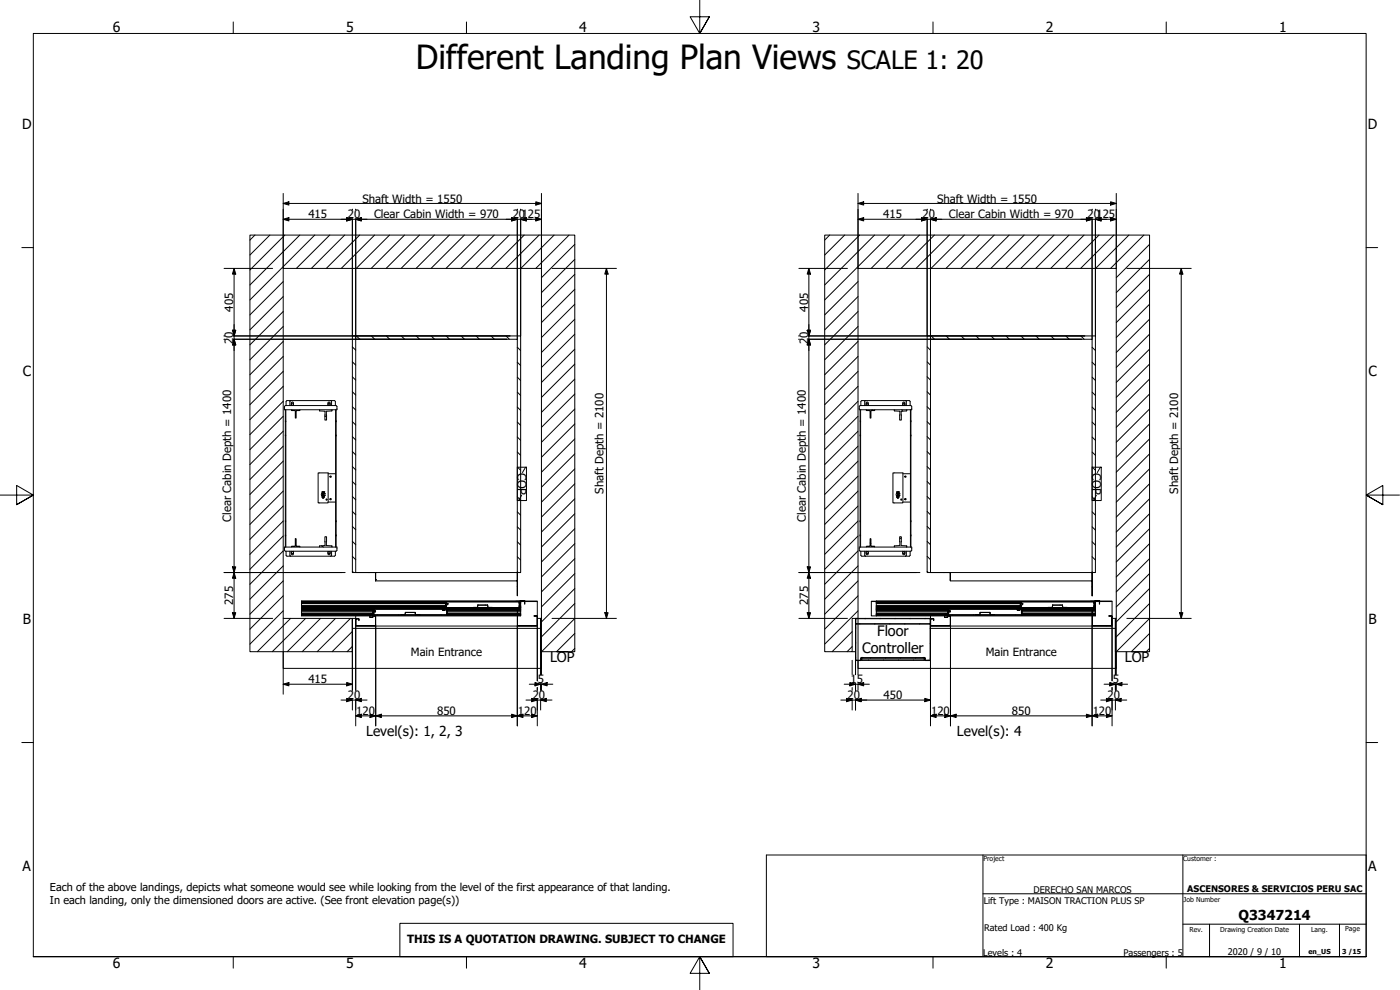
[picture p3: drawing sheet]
<svg xmlns="http://www.w3.org/2000/svg" width="420mm" height="297mm" viewBox="0 0 420 297" stroke-linecap="round" stroke-linejoin="round" font-family="sans-serif">
<!-- layer: Hatch (ANSI) -->
<g fill="none" stroke="#000" stroke-width=".3">
<path d="M76.5 70.5l-1.5 1.5M81 70.5l-6 6M85.5 70.5l-10.5 10.5M90 70.5l-15 15M94.5 70.5l-19.5 19.5M98.9 70.5l-10 10M103.4 70.5l-10 10M107.9 70.5l-10 10M112.4 70.5l-10 10M116.9 70.5l-10 10M121.4 70.5l-10 10M125.9 70.5l-10 10"/>
<path d="M130.4 70.5l-10 10M134.9 70.5l-10 10M139.4 70.5l-10 10M143.8 70.5l-10 10M148.3 70.5l-10 10M152.8 70.5l-10 10M157.3 70.5l-10 10M161.8 70.5l-10 10M166.3 70.5l-10 10M170.8 70.5l-10 10M172.5 77.8l-10 10M172.5 73.3l-10 10"/>
<path d="M249 70.5l-1.5 1.5M253.5 70.5l-6 6M258 70.5l-10.5 10.5M262.5 70.5l-15 15M267 70.5l-19.5 19.5M271.5 70.5l-10 10M275.9 70.5l-10 10M280.4 70.5l-10 10M284.9 70.5l-10 10M289.4 70.5l-10 10M293.9 70.5l-10 10M298.4 70.5l-10 10"/>
<path d="M302.9 70.5l-10 10M307.4 70.5l-10 10M311.9 70.5l-10 10M316.3 70.5l-10 10M320.8 70.5l-10 10M325.3 70.5l-10 10M329.8 70.5l-10 10M334.3 70.5l-10 10M338.8 70.5l-10 10M343.3 70.5l-10 10M345 77.8l-10 10M345 73.3l-10 10"/>
<path d="M85 98l-10 10M85 93.5l-10 10M85 89l-10 10M85 84.5l-10 10M172.5 95.8l-10 10M172.5 91.3l-10 10M172.5 86.8l-10 10M172.5 82.3l-10 10M257.5 98l-10 10M257.5 93.5l-10 10M257.5 89l-10 10M257.5 84.5l-10 10"/>
<path d="M345 95.8l-10 10M345 91.3l-10 10M345 86.8l-10 10M345 82.3l-10 10M85 115.9l-10 10M85 111.4l-10 10M85 106.9l-10 10M85 102.4l-10 10M105.7 117.5l1.1 1M105.7 113l1.1 1.1M105.7 108.6l1.1 1M105.7 104.1l1.1 1"/>
<path d="M107 100.8l1 1M111.5 100.8l.9 1M115.9 100.8l1 1M120.4 100.8l1 1M124.9 100.8l1 1M129.4 100.8l1 1M133.9 100.8l1 1M138.4 100.8l1 1M142.9 100.8l1 1M147.4 100.8l1 1M151.9 100.8l1 1M155.2 117.7l1.1 .9"/>
<path d="M155.2 113.2l1.1 1M155.2 108.7l1.1 1M155.2 104.2l1.1 1M172.5 118.2l-10 10M172.5 113.7l-10 10M172.5 109.2l-10 10M172.5 104.8l-10 10M172.5 100.3l-10 10M257.5 115.9l-10 10M257.5 111.4l-10 10M257.5 106.9l-10 10M257.5 102.4l-10 10"/>
<path d="M278.2 117.5l1.1 1M278.2 113l1.1 1.1M278.2 108.6l1.1 1M278.2 104.1l1.1 1M279.5 100.8l1 1M284 100.8l.9 1M288.4 100.8l1 1M292.9 100.8l1 1M297.4 100.8l1 1M301.9 100.8l1 1M306.4 100.8l1 1M310.9 100.8l1 1"/>
<path d="M315.4 100.8l1 1M319.9 100.8l1 1M324.4 100.8l1 1M327.8 117.7l1 .9M327.8 113.2l1 1M327.8 108.7l1 1M327.8 104.2l1 1M345 118.2l-10 10M345 113.7l-10 10M345 109.2l-10 10M345 104.8l-10 10M345 100.3l-10 10"/>
<path d="M85 138.4l-10 10M85 133.9l-10 10M85 129.4l-10 10M85 124.9l-10 10M85 120.4l-10 10M98 124.7l-.5 .3M105.7 140l1.1 1M105.7 135.5l1.1 1M105.7 131l1.1 1M105.7 126.5l1.1 1M105.7 122l1.1 1M155.2 135.6l1.1 1"/>
<path d="M155.2 131.1l1.1 1M155.2 126.6l1.1 1M155.2 122.1l1.1 1M172.5 136.2l-10 10M172.5 131.7l-10 10M172.5 127.2l-10 10M172.5 122.7l-10 10M257.5 138.4l-10 10M257.5 133.9l-10 10M257.5 129.4l-10 10M257.5 124.9l-10 10M257.5 120.4l-10 10"/>
<path d="M261.7 122.9l.5 .3M270.6 122.9l.3 .5M278.2 140l1.1 1M278.2 135.5l1.1 1M278.2 131l1.1 1M278.2 126.5l1.1 1M278.2 122l1.1 1M327.8 135.6l1 1M327.8 131.1l1 1M327.8 126.6l1 1M327.8 122.1l1 1M345 136.2l-10 10"/>
<path d="M345 131.7l-10 10M345 127.2l-10 10M345 122.7l-10 10M85 156.3l-10 10M85 151.8l-10 10M85 147.3l-10 10M85 142.9l-10 10M105.7 158l1.1 .9M105.7 153.5l1.1 1M105.7 149l1.1 1M105.7 144.5l1.1 1M155.2 158.1l1.1 1"/>
<path d="M155.2 153.6l1.1 1M155.2 149.1l1.1 1M155.2 140.1l1.1 1M156.5 148.6l-.9 1.6M157.7 140.2l-.9 1.6M172.5 158.6l-10 10M172.5 154.1l-10 10M172.5 149.7l-10 9.9M172.5 145.2l-10 10M172.5 140.7l-10 10M257.5 156.3l-10 10M257.5 151.8l-10 10"/>
<path d="M257.5 147.3l-10 10M257.5 142.9l-10 10M278.2 158l1.1 .9M278.2 153.5l1.1 1M278.2 149l1.1 1M278.2 144.5l1.1 1M327.8 158.1l1 1M327.8 153.6l1 1M327.8 149.1l1 1M327.8 140.1l1 1M329 148.6l-.9 1.6M330.2 140.2l-.9 1.6"/>
<path d="M345 158.6l-10 10M345 154.1l-10 10M345 149.7l-10 9.9M345 145.2l-10 10M345 140.7l-10 10M85 178.8l-10 10M85 174.3l-10 10M85 169.8l-10 10M85 165.3l-10 10M85 160.8l-10 10M88.7 161.6l-.1 .1M96.4 163.8l.7 .3"/>
<path d="M105.7 171.4l.4 .4M105.7 166.9l1.1 1M105.7 162.4l1.1 1M110.6 171.8h.1M112.7 173.9h.1M155.2 176h.1M155.2 171.5l.3 .3M155.2 167l1.1 1M155.2 162.5l1.1 1.1M172.5 176.6l-10.2 10.2M172.5 172.1l-10 10M172.5 167.6l-10 10"/>
<path d="M172.5 163.1l-10 10M257.5 178.8l-10 10M257.5 174.3l-10 10M257.5 169.8l-10 10M257.5 165.3l-10 10M257.5 160.8l-10 10M261.1 162.9l.3 .2M270.5 161.4l-.5 .3M272.1 164.1h.1M278.2 171.4l.4 .4M278.2 166.9l1.1 1M278.2 162.4l1.1 1"/>
<path d="M283.1 171.8h.1M285.2 173.9h.1M327.8 176h.1M327.8 171.5l.2 .3M327.8 167l1 1M327.8 162.5l1 1.1M345 176.6l-10.2 10.2M345 172.1l-10 10M345 167.6l-10 10M345 163.1l-10 10M85 183.3l-10 10M87.2 185.5l-10 10"/>
<path d="M91.7 185.5l-10 10M96.2 185.5l-10 10M100.7 185.5l-10 10M105.2 185.5l-10 10M105.7 193.9l-1.5 1.6M105.7 189.5l-6 6M106.8 185.9h.1M108.6 187.7v.1M111.4 184.2h.1M112 183.7l.1 .1M112.7 187.3l.1 .1M113.3 184.5h.1"/>
<path d="M119.6 184.5h.1M124.7 184l-.1 .1M126 184.5h.1M132.3 184.5h.1M133 183v.1M136.1 182.3h.1M139.7 182.3h.1M143.4 182.3h.1M145.7 181.5l-.1 .1M147.1 182.3h.1M150.7 182.3h.1M154.4 182.3h.1"/>
<path d="M155.9 187.7v.1M156.1 181.2l-.1 .1M156.6 180.3h-.1M159.6 187.7v.1M161.2 184.9v.1M172.5 185.6l-10 9.9M172.5 181.1l-10.2 10.2M172.5 194.5l-.9 1M172.5 190.1l-5.4 5.4M255.7 194l-1.5 1.5M255.7 189.5l-6 6M256.8 192.9v.1"/>
<path d="M256.8 188.4v.1M256.8 197.4v.1M257.5 183.3l-10 10M258.1 187.1l-.1 .1M259.7 185.5l-.1 .1M260.7 198l-.1 .1M261.4 197.4l-.1 .1M262.6 187.1l-.1 .1M264.2 185.5l-.1 .1M265.2 198l-.1 .1M265.9 197.4l-.1 .1M267.1 187.1l-.1 .1"/>
<path d="M268.7 185.5l-.1 .1M269.7 198l-.1 .1M270.3 197.4l-.1 .1M271.6 187.1l-.1 .1M273.2 185.5l-.1 .1M274.2 198l-.1 .1M274.8 197.4l-.1 .1M276.1 187.1l-.1 .1M277.7 185.5l-.1 .1M278.6 198.1l-.1 .1M279.3 197.4l-.2 .1M279.3 185.9h.1"/>
<path d="M279.3 193h-.2M279.3 188.5l-.2 .1M281.1 187.7v.1M283.9 184.2h.1M284.5 183.7l.1 .1M285.2 187.3l.1 .1M285.8 184.5h.1M292.1 184.5h.1M297.1 184v.1M298.5 184.5h.1M304.8 184.5h.1M305.5 183v.1"/>
<path d="M308.6 182.3h.1M312.2 182.3h.1M315.9 182.3h.1M318.2 181.5l-.1 .1M319.6 182.3h.1M323.2 182.3h.1M326.9 182.3h.1M328.4 187.7v.1M328.6 181.2l-.1 .1M329.1 180.3h-.1M332.1 187.7v.1M333.7 184.9v.1"/>
<path d="M345 185.6l-10 9.9M345 181.1l-10.2 10.2M345 194.5l-.9 1M345 190.1l-5.4 5.4"/>
</g>
<!-- layer: Visible (ANSI) -->
<g fill="none" stroke="#000" stroke-width=".3">
<path d="M75 70.5h97.5v125h-10.2v-10h.2v-105h-77.5v105h20.7v10h-30.7zM247.5 70.5h97.5v125h-10.2v-10h.2v-105h-77.5v105h-1.8v10h-8.2zM85.6 126.3l.2 .2zM85.6 130.5l.2 .3zM85.6 122.9v3.4M85.6 126.5v4M85.6 130.8v33.3M85.8 122.9v3.4M85.8 126.5v4M85.8 130.8v25.5M85.9 121.7v-1.3l.2-.2h14.3l.2 .2v1.3M87.2 120.2l-.2 .2v1.3"/>
<path d="M87.4 121.7l.1-.9 .3-.2 .2 .2 .1 .9M87.5 122.9h2.5v.3h-1.1v2.2h-.3v-2.2h-1.1zM87.5 122.9h-2.1v-1l.2-.2h15.3l.2 .2v1h-1.5M90 122.9h5.9M97.5 124.5v1.5h.5v-2.6l1.6-.1v-.4h-3.7v.4l1.6 .1v1.1M98.4 121.7l.1-.9 .2-.2 .3 .2 .1 .9M99.3 120.2l.2 .2v1.3M100.7 122.9v3.4M100.7 126.5v4M100.7 130.8v25.5M100.9 126.3v.2M100.9 130.5v.3"/>
<path d="M100.9 122.9v41.2M258.1 126.3l.2 .2zM258.1 130.5l.2 .3zM258.1 122.9v3.4M258.1 126.5v4M258.1 130.8v33.3M258.3 122.9v3.4M258.3 126.5v4M258.3 130.8v25.5M258.3 121.7v-1.3l.3-.2h14.3l.2 .2v1.3M259.7 120.2l-.2 .2v1.3M259.9 121.7l.1-.9 .2-.2 .3 .2 .1 .9"/>
<path d="M260 122.9h2.5v.3h-1.1v2.2h-.3v-2.2h-1.1zM260 122.9h-2.1v-1l.2-.2h15.3l.2 .2v1h-1.5M262.5 122.9h5.9M268.4 122.9h3.7v.3l-1.6 .2v2.6h-.5v-2.6l-1.5-.1zM270.9 121.7l.1-.9 .2-.2 .3 .2 .1 .9M271.7 120.2l.3 .2v1.3M273.2 122.9v3.4M273.2 126.5v4M273.2 130.8v25.5M273.4 126.3v.2M273.4 130.5v.3M273.4 122.9v41.2"/>
<path d="M85.6 156.3v.2M85.8 156.5v4M95.5 141.9h3v9h-3zM96.7 148.7h.1M96.7 148.1h.1M96.7 149.2h.1M96.7 148.1l.1 .2M96.7 147.6v.5M96.7 148.7v.5M96.7 147.9l-.3 .5 .3 .5M96.7 147.6h.1M96.7 147.6l.1 .5"/>
<path d="M96.8 148.8h.1M96.8 148.7h.1M96.8 148.1h.1M96.8 148h.1M96.8 148.7v.1M96.8 149.2h-.1M96.8 148v.1M96.8 148.7l.1-.2 .2 .2M96.8 147.8l.2-.3 .1 .3M96.8 149v.1M96.8 148.7v.7M96.8 148.5l-.1 .2"/>
<path d="M97.1 148.5l.2 .2M97.1 149l.1 .1M97.1 148.7v.7M97.2 148.7h.1M97.2 148.8h.1M97.2 148.1h.1M97.2 148h.1M97.2 148.7v.1M97.2 148v.1M97.2 149.1v.1M97.2 147.6h.1M97.2 147.6l-.1 .5"/>
<path d="M97.2 149.2h.1M97.3 148.7h.1M97.3 148.1h.1M97.3 148.1l-.2 .2M97.3 149.1h.1M97.3 147.6v.5M97.3 148.7v.4M97.3 147.9l.2 .5-.2 .5M98 149.7v.3M98.5 150.6h2.2M98.5 142.1h2.2M100.7 156.5v4"/>
<path d="M100.9 156.3v.2M155.2 140.2h2.8v10h-2.8zM258.1 156.3v.2M258.3 156.5v4M268 141.9h3v9h-3zM269.2 148.7h.1M269.2 148.1h.1M269.2 148.1l.1 .2M269.2 148.7v.4M269.2 149.1v.1M269.2 147.9l-.3 .5 .3 .5M269.2 149.2h.1"/>
<path d="M269.2 147.6v.5M269.2 147.6h.1M269.3 148.7h.1M269.3 148.1h.1M269.3 148.7v.1M269.3 148.8h.1M269.3 148h.1M269.3 149.2h-.1M269.3 147.7v.1M269.3 148v.1M269.3 147.6v.4M269.3 148.8v.4"/>
<path d="M269.3 149.4l.1-.9 .2 .1v.8M269.3 149v.1M269.3 148.1l.2-.6 .1 .6M269.3 148.5l-.1 .2M269.6 148.5l.2 .2M269.6 149l.1 .1M269.7 148.8h.1M269.7 148h.1M269.7 147.7l-.1 .1M269.7 148v.1M269.7 149.2h.1M269.7 147.6h.1"/>
<path d="M269.7 147.6l.1 .5M269.7 148.7h.1M269.7 148.1h.1M269.7 148.7v.1M269.8 148.7h.1M269.8 148.1l-.2 .2M269.8 149.1h.1M269.8 148.7l-.1 .5M269.8 147.9l.2 .5-.2 .5M270.5 149.7v.3M271 150.6h2.2M271 142.1h2.2"/>
<path d="M273.2 156.5v4M273.4 156.3v.2M327.8 140.2h2.7v10h-2.7zM85.6 160.5v.3M85.8 160.8v3.3M85.9 165.4v1.2l.2 .3h14.3l.2-.3v-1.2M87 165.4v1.2l.2 .3M87.4 165.4l.1 .9 .3 .2 .2-.2 .1-.9M87.5 164.1h-2.1v1l.2 .3h15.3l.2-.3v-1h-1.5M88.6 161.6h.3v2.3h1.1v.2h-2.5v-.2h1.1zM90 164.1h5.9M97.5 162.5v-1.5h.5v2.7l1.6 .1v.3h-3.7v-.3l1.6-.1v-1.2"/>
<path d="M98.4 165.4l.1 .9 .2 .2 .3-.2 .1-.9M99.5 165.4v1.2l-.2 .3M100.7 160.8v3.3M100.9 160.5v.3M155.2 171.8h-48.4v-70h48.4l.1 77v-7h1v-71h-50.6v71h7v2.5v-2.5l.1 2.5h42.4M258.1 160.5v.3M258.3 160.8v3.3M258.3 165.4v1.2l.3 .3h14.3l.2-.3v-1.2M259.5 165.4v1.2l.2 .3M259.9 165.4l.1 .9 .2 .2 .3-.2 .1-.9M260 164.1h-2.1v1l.2 .3h15.3l.2-.3v-1h-1.5M261.1 161.6h.3v2.3h1.1v.2h-2.5v-.2h1.1z"/>
<path d="M262.5 164.1h5.9M270 161h.5v2.7l1.6 .1v.3h-3.7l.1-.3 1.5-.1zM270.9 165.4l.1 .9 .2 .2 .3-.2 .1-.9M272 165.4v1.2l-.3 .3M273.2 160.8v3.3M273.4 160.5v.3M327.8 171.8h-48.5v-70h48.5v77v-7h1v-71h-50.6v71h7v2.5v-2.5l.1 2.5h42.5M85 195.5v5h77.5v-5M90.5 180.5h43.5M90.5 184.5h65.8M90.5 184.5h21.5M90.5 184h21.2"/>
<path d="M90.5 184h21.4M90.5 183.4h21.5M90.5 183.3h21.5M90.5 183h21.7M90.5 182.8h65.8M90.5 182.8h21.7M90.5 182.5h65.8M90.5 182.3h65.8M90.5 182.3h43.5M90.5 182.1h42.5M90.5 181.8h43.1M90.5 181.7h43.2"/>
<path d="M90.5 181.1h43.3M90.5 181h44M90.5 180.8h43.5M90.5 180.6h43.5M105.7 185.5h1.1M105.7 188.5h56.6M106.8 187.8h54.4M106.8 185.6h.9v.6v-.5h-.9v2h5.9v-2.9h-1.2h1.3v3h-6zM106.8 184.8v.8M111.1 184.4v.9M111.1 184.4v.8M111.1 185.3l.9-.1z"/>
<path d="M111.8 184h.4M111.9 183.9l-.8 .5M112 183.9v-.5l-.1 .6M112 184l-.9 .4M112 183.9h-.1M112 184h.2M112 184.5h.1M112.1 183.4h.6M112.2 184.3h-21.7M112.6 183.3h.1M120.2 184.4l1.4 .1zM121.5 184.4h.1"/>
<path d="M121.7 183.7h2.9M121.7 183.8l-.1 .6M121.7 183.8h.1M121.7 183.7l-.2 .7M124.6 183.8h.1M124.6 183.7l.1 .7M124.6 183.8l.1 .6M124.7 184.4l1.3 .1zM124.7 184.4h.1M132.7 182.7h-20.5v.5h.5v.5h-.5v.8M132.8 182.7h1.2v1.8M132.8 182.2v.1"/>
<path d="M133 182.6h1.2zM133.1 182.1h.9M133.7 181.7l-.9 .5-.1 .8 1 .1-.9-.1v-.7M133.7 181.8h.3M133.7 181.7h.1M133.7 181.7v-.5l.1 .5M133.7 181.8l-.9 .4M133.8 181.7l-.1 .1M133.8 181.7h.1M133.8 181.2v1.1M133.8 181.1h.5l-.5 .1v1.1h22.1v-1.8h-1.2l1.2-.1 .1 1.9M133.8 181.7h.2"/>
<path d="M133.8 181.1h.1M134 180.6v.4h.5v.5h-.5v.6M134 180.5h21.8v.1h-21.8zM134 182h-43.5M134 182.1v.2M134 184.3h22.3M134 184h22.3M134 183.4h22.3M134 183.3h22.3M134 183h22.3M134 182.8h22.3M134.2 182.7v1.8h-22.1v-1.1l.5-.1h-.6v1.2"/>
<path d="M134.2 182.6h.1M134.2 184.5h22.1M134.2 182.7v1.8M134.2 184.5h.1M134.3 181.1h.2M142 182.2l1.3 .1zM143.3 182.2h.1M143.4 181.5h2.9M143.4 181.6h.1M143.4 181.5l-.1 .7M146.3 181.6h.1M146.3 181.5l.1 .7"/>
<path d="M146.4 182.2l1.4 .1zM146.5 182.2h.1M155.8 180.5h.1M155.8 182.3h.1M155.8 182.1h.1M155.8 182h.1M155.8 181.8h.1M155.8 181.7h.1M155.8 181.1h.1M155.8 181h.1M155.8 180.8h.1M155.8 180.6h.1"/>
<path d="M155.8 180.6v1.7M156 182.3h-.1M156 182.3h.1M156 180.3h1.5v1l-.1-1h-1.3v2.3h-.8v5.1h5.9v-2.9h-1h1v3h-6v-5.2h.8zM156 180.3h-65.5v4.5h21M156.1 182.3h.2M156.1 182.1h.2M156.1 182h.2M156.1 181.8h.2M156.1 181.7h.2M156.1 181.1h.2M156.1 181h.2"/>
<path d="M156.1 180.8h.2M156.1 180.6h.2M156.3 180.3v4.5h-43.5M157.4 180.5h-1.3M157.5 180.3h3.7l-3.7 .2M161.2 185.5h1.1M161.2 180.5v4.3M167.1 195.5l3.3 .1zM255.7 195.5h1.1M256.8 198l.1 .2 1.5-.2M256.8 198v-12.5h22.5v12.5M256.8 198v-10.8h22.3v10.8"/>
<path d="M256.8 185.6h22.3v1.5h-22.3zM256.9 198h1.4M258.3 198l.1-.7h.6l-.5 .1-.1 .6M258.6 197.4h18.7l.2 .6-.2 .1h-18.6zM258.6 197.5h18.8l-.1 .5h-18.6zM261.5 180.5v4.3h1.5M263 180.4l-1.5 .1h45M263 184.8h21M263 184.5h65.8M263 184.5h21.5M263 184h21.2M263 184h21.4"/>
<path d="M263 183.4h21.4M263 183.3h21.5M263 183h21.7M263 182.8h65.8M263 182.8h21.7M263 182.5h65.8M263 182.3h65.8M263 182.3h43.5M263 182.1h42.5M263 181.8h43.1M263 181.7h43.2M263 181.1h43.3"/>
<path d="M263 181h43.9M263 180.8h43.5M263 180.6h43.5M277.6 198l.1 .2 1.6-.2M279.1 198l-1.4 .1-.1-.8h-.6l.5 .1 .1 .6M279.3 185.6h.9v.6v-.5h-.9v2h5.9v-2.9h-1.2h1.3v3h-6zM279.3 188.5h55.5M279.3 184.8v.7M283.5 184.5v.7M283.5 185.2l.1 .1M283.5 185.2h.1M283.6 185.3l.8-.1z"/>
<path d="M284.3 184h.4M284.4 183.9l-.9 .6M284.4 183.9h.1M284.4 183.9l.1-.5-.1 .6M284.4 184l-.9 .5M284.5 184h.2M284.5 184.5h.1M284.6 183.4h.6M284.7 184.5v-.8h.5v-.5h-.5v-.5h21.8v1.8M284.7 184.3h-21.7M285.1 183.3h.1M292.7 184.4l1.4 .1z"/>
<path d="M294 184.4h.1M294.2 183.7h2.9M294.2 183.8h.1M294.2 183.7l-.1 .7M297.1 183.8h.1M297.1 183.7l.1 .7M297.1 183.8l.1 .6M297.2 184.4l1.3 .1zM305.3 182.3v.7l.9 .1-1-.1M305.3 182.2v.1M305.5 182.6h1.2zM305.6 182.1h.9"/>
<path d="M306.2 181.7l-1 .6M306.2 181.8h.3M306.2 181.7h.1M306.2 181.7v-.5v.5M306.2 181.8l-.9 .4M306.2 181.7v.1M306.2 181.2v1.1M306.2 182.3h.1M306.3 181.7h.2M306.5 180.6v.4h.4v.5h-.4v.6M306.5 180.5h21.8v.1h-21.8zM306.5 182h-43.5"/>
<path d="M306.5 182.1v.2M306.5 184.3h22.3M306.5 184h22.3M306.5 183.4h22.3M306.5 183.3h22.3M306.5 183h22.3M306.5 182.8h22.3M306.7 182.6h.1M306.7 182.7v1.8h-22.1v-1.1l.5-.1h-.6v1.2M306.7 184.5h22.1M306.7 184.5h.1M306.7 182.7v1.8"/>
<path d="M306.8 181.1h.1M314.5 182.2l1.3 .1zM315.8 182.2h.1M315.9 181.5h2.9M315.9 181.6l-.1 .6M315.9 181.6h.1M315.9 181.5l-.1 .7M318.8 181.6h.1M318.8 181.5l.2 .7M318.8 181.6l.1 .6M318.9 182.2l1.4 .1zM319 182.2h.1"/>
<path d="M327.2 180.4h1.3zM328.3 182.3h.1M328.3 180.5h.1M328.3 182.1h.1M328.3 182h.1M328.3 181.8h.1M328.3 181.7h.1M328.3 181.1h.1M328.3 181h.1M328.3 180.8h.1M328.3 180.6h.1M328.3 180.6v1.7"/>
<path d="M328.4 180.5v1.8h-22.1v-1.1l.5-.1h-.6M328.5 182.3h.1M328.5 180.3h1.5v1l-.1-1h-1.3v2.3h-.8v5.1h5.9v-2.9h-1h1v3h-5.9v-5.2h.7zM328.5 180.3h-65.5v4.5M328.5 180.5v1.8M328.6 182.3h.2M328.6 182.1h.2M328.6 182h.2M328.6 181.8h.2M328.6 181.7h.2M328.6 181.1h.2M328.6 181h.2"/>
<path d="M328.6 180.8h.2M328.6 180.6h.2M328.8 180.3v4.5h-43.5M329.9 180.5h-1.3M330 180.3h3.7l-3.7 .2M333.7 187.8h-54.4M333.7 185.5h1.1M333.7 180.5v4.3M335 195.5v5h-77.5v-2.3M339.6 195.5h3.3"/>
<circle cx="87.8" cy="121.3" r=".32"/>
<circle cx="98.7" cy="121.3" r=".32"/>
<circle cx="260.2" cy="121.3" r=".32"/>
<circle cx="271.2" cy="121.3" r=".32"/>
<circle cx="97" cy="149.4" r=".15"/>
<circle cx="97" cy="148.4" r=".16"/>
<circle cx="98" cy="149.9" r=".15"/>
<circle cx="99.2" cy="149.8" r=".21"/>
<circle cx="99.2" cy="143" r=".21"/>
<circle cx="269.5" cy="148.4" r=".16"/>
<circle cx="269.5" cy="149.4" r=".15"/>
<circle cx="270.5" cy="149.9" r=".15"/>
<circle cx="271.7" cy="149.8" r=".21"/>
<circle cx="271.7" cy="143" r=".21"/>
<circle cx="87.8" cy="165.8" r=".32"/>
<circle cx="98.7" cy="165.8" r=".32"/>
<circle cx="260.2" cy="165.8" r=".32"/>
<circle cx="271.2" cy="165.8" r=".32"/>
</g>
<!-- layer: Border (ANSI) -->
<g fill="none" stroke="#000" stroke-width=".3">
<path d="M70 6.6v3.4M140 6.6v3.4M210 0v10l-2.9-5h5.8l-2.9 5 2.9-5M280 6.6v3.4M350 6.6v3.4M6.6 74.3h3.4M410 74.3h3.4M0 148.5h10l-5-2.8v5.7l5-2.9-5 2.9M420 148.5h-10l5-2.8v5.7l-5-2.9 5 2.9M6.6 222.8h3.4M410 222.8h3.4M10 287v-277h400v277h-400h400"/>
<path d="M70 287v3.5M140 287v3.5M212.9 292l-2.9-5 2.9 5h-5.8l2.9-5v10M280 287v3.5M350 287v3.5"/>
</g>
<!-- layer: 0 -->
<path d="M230 256.5h180v30.5h-180zM295 256.5v30.5M355 256.5v30.5M295 268.2h115M355 277.3h55M363 277.3v9.7M390 277.3v9.7M402 277.3v9.7" fill="none" stroke="#000" stroke-width=".3"/>
<!-- layer: Sketch Geometry (ANSI) -->
<path d="M120 277h100v10h-100z" fill="none" stroke="#000" stroke-width=".3"/>
<!-- layer: Dimension (ANSI) -->
<g fill="none" stroke="#000" stroke-width=".3">
<path d="M85 58v22.5M162.5 58v22.5M257.5 58v22.5M335 58v22.5M85 61l1.7-.5v1zM85 65.8l1.7-.5v1zM85 61h77.5M85 65.8h77.5M104 65.3l1.7 .5-1.7 .5zM104.3 65.4l-.3-.1v1l1.7-.5-.3-.1M105.7 62.8v.1M105.7 65.7v35.1"/>
<path d="M106.8 65.8l1.6-.5v1zM106.8 62.8v.1M106.8 65.7v36.1M108.4 65.3v1l-1.6-.5 .3-.1M108.4 65.3l-.2 .1M153.6 65.3l1.6 .5-1.6 .5zM153.8 65.4l-.2-.1v1l1.6-.5-.3-.1M155.2 62.8v.1M155.2 65.7v36.1M156.3 62.8v.1M156.3 65.7v35.1M156.6 65.7l-.3 .1"/>
<path d="M157.7 65.4l.2-.1v1l-1.6-.5M157.9 65.7v.6l-1.6-.5M160.8 60.5l1.7 .5-1.7 .5zM160.8 65.3l1.7 .5-1.7 .5zM257.5 61l1.7-.5v1zM257.5 65.8l1.7-.5v1zM257.5 61h77.5M257.5 65.8h77.5M276.6 65.3l1.6 .5-1.6 .5zM276.8 65.4l-.2-.1v1l1.6-.5-.3-.1M278.2 62.8v.1M278.2 65.7v35.1"/>
<path d="M279.3 65.8l1.6-.5v1zM279.3 62.8v.1M279.3 65.7v36.1M280.9 65.3v1l-1.6-.5 .3-.1M280.9 65.3l-.2 .1M326.1 65.3l1.7 .5-1.7 .5zM326.3 65.4l-.2-.1v1l1.7-.5-.4-.1M327.8 62.8v.1M327.8 65.7v36.1M328.8 62.8v.1M328.8 65.7v35.1M329.1 65.7l-.3 .1"/>
<path d="M330.2 65.4l.3-.1v1l-1.7-.5M330.5 65.7v.6l-1.7-.5M333.3 60.5l1.7 .5-1.7 .5zM333.3 65.3l1.7 .5-1.7 .5zM67.2 80.5h14.6M69.8 99.1h.9l-.4 1.7-.2-.3M69.8 99.1h.9l-.4 1.7zM69.8 99.1v.2M70.3 80.5l.4 1.7h-.9zM70.3 80.5v105M165.7 80.5h19.3M182 80.5l.5 1.7h-1z"/>
<path d="M182 80.5v105M239.8 80.5h14.5M242.3 99.1h.9l-.5 1.7v-.3M242.3 99.1h.9l-.5 1.7zM242.3 99.1v.2M242.7 80.5l.5 1.7h-.9zM242.7 80.5v105M338.2 80.5h19.3M354.5 80.5l.5 1.7h-1zM354.5 80.5v105M67.2 101.8h.1M67.2 100.8h.1"/>
<path d="M70.1 102.1l.2-.3 .4 1.7h-.9v-.2M70.1 101.8h82M70.1 100.8h83M70.3 101.8l.4 1.7h-.9zM239.8 101.8h.1M239.8 100.8h.1M242.7 102.1v-.3l.5 1.7h-.9v-.2M242.7 101.8h81.9M242.7 100.8h82.9M242.7 101.8l.5 1.7h-.9zM67.2 171.8h36.4M69.8 170.1h.9l-.4 1.7z"/>
<path d="M70.3 171.8l.4 1.7h-.9zM239.8 171.8h36.3M242.3 170.1h.9l-.5 1.7zM242.7 171.8l.5 1.7h-.9zM67.2 185.5h14.6M69.8 183.8h.9l-.4 1.7zM85 185.5v22.8M105.7 185.5v21.6M106.8 187.8v19.3M112.8 187.8v30M155.2 187.8v30M161.2 187.8v16.5"/>
<path d="M162.3 185.5v16.9M162.5 185.5v16.9M165.7 185.5h19.3M181.5 183.8h1l-.5 1.7zM239.8 185.5h14.5M242.3 183.8h.9l-.5 1.7zM255.7 198.1v4.3M256.8 198.2v4.2M257.5 185.5v16.9M279.3 187.8v30M285.3 187.8v30M327.8 187.8v30"/>
<path d="M333.7 187.8v16.5M334.8 185.5v16.9M335 185.5v16.9M338.2 185.5h19.3M354 183.8h1l-.5 1.7zM85 205.3l1.7-.5v1zM85 205.3h20.7M102.4 210h7.8M104 204.8l1.7 .5-1.7 .5zM104 209.5l1.7 .5-1.7 .5zM105.7 209.9v3.1M106.8 214.8l1.6-.5v1z"/>
<path d="M106.8 210l1.6-.5v1zM106.8 209.9v7.9M106.8 214.8h54.4M111.1 214.3l1.7 .5-1.7 .5zM112.8 214.8l1.6-.5v1zM153.6 214.3l1.6 .5-1.6 .5zM155.2 214.8l1.8-.5v1zM157.9 210h7.8M158.8 205.3h7.1M159.6 214.3l1.6 .5-1.6 .5zM159.6 209.5l1.6 .5-1.6 .5zM160.5 204.8l1.8 .5-1.8 .5z"/>
<path d="M161.2 206.3v.8M161.2 209.9v7.9M162.3 210l1.6-.5v1zM162.3 205.2v1.9M162.3 209.9v3.1M162.5 205.3l1.7-.5v1zM162.5 205.2v1.9M252.3 210h27M253.4 205.3h7.5M254.1 209.5l1.6 .5-1.6 .5zM255 204.8l1.8 .5-1.8 .5zM255.7 206.3v.8"/>
<path d="M255.7 209.9v3.1M256.8 210l1.6-.5v1zM256.8 205.2v1.9M256.8 209.9v3.1M257.5 205.3l1.7-.5v1zM257.5 205.2v1.9M258.4 209.5v1l-1.6-.5 .3-.1M258.4 209.5l-.2 .1M277.5 209.5l1.8 .5-1.8 .5zM279.3 214.8l1.6-.5v1zM279.3 214.8h54.4M283.5 214.3l1.8 .5-1.8 .5z"/>
<path d="M285.3 214.8l1.6-.5v1zM326.1 214.3l1.7 .5-1.7 .5zM327.8 214.8l1.6-.5v1zM330.3 210h7.8M331.4 205.3h7M332.1 214.3l1.6 .5-1.6 .5zM332.1 209.5l1.6 .5-1.6 .5zM333 204.8l1.8 .5-1.8 .5zM333.7 206.3v.8M333.7 209.9v7.9M334.8 210l1.7-.5v1zM334.8 205.2v1.9"/>
<path d="M334.8 209.9v3.1M335 205.3l1.7-.5v1zM335 205.2v1.9"/>
</g>
<g fill="#000">
<path d="M85 61l1.7-.5v1z" fill-rule="evenodd"/>
<path d="M85 65.8l1.7-.5v1z" fill-rule="evenodd"/>
<path d="M104 65.3l1.7 .5-1.7 .5z" fill-rule="evenodd"/>
<path d="M104 65.3l1.7 .5-1.7 .5z" fill-rule="evenodd"/>
<path d="M106.8 65.8l1.6-.5v1z" fill-rule="evenodd"/>
<path d="M106.8 65.8l1.6-.5v1z" fill-rule="evenodd"/>
<path d="M153.6 65.3l1.6 .5-1.6 .5z" fill-rule="evenodd"/>
<path d="M153.6 65.3l1.6 .5-1.6 .5z" fill-rule="evenodd"/>
<path d="M156.3 65.8l1.6-.5v1z" fill-rule="evenodd"/>
<path d="M156.3 65.8l1.6-.5v1z" fill-rule="evenodd"/>
<path d="M160.8 60.5l1.7 .5-1.7 .5z" fill-rule="evenodd"/>
<path d="M160.8 65.3l1.7 .5-1.7 .5z" fill-rule="evenodd"/>
<path d="M257.5 61l1.7-.5v1z" fill-rule="evenodd"/>
<path d="M257.5 65.8l1.7-.5v1z" fill-rule="evenodd"/>
<path d="M276.6 65.3l1.6 .5-1.6 .5z" fill-rule="evenodd"/>
<path d="M276.6 65.3l1.6 .5-1.6 .5z" fill-rule="evenodd"/>
<path d="M279.3 65.8l1.6-.5v1z" fill-rule="evenodd"/>
<path d="M279.3 65.8l1.6-.5v1z" fill-rule="evenodd"/>
<path d="M326.1 65.3l1.7 .5-1.7 .5z" fill-rule="evenodd"/>
<path d="M326.1 65.3l1.7 .5-1.7 .5z" fill-rule="evenodd"/>
<path d="M328.8 65.8l1.7-.5v1z" fill-rule="evenodd"/>
<path d="M328.8 65.8l1.7-.5v1z" fill-rule="evenodd"/>
<path d="M333.3 60.5l1.7 .5-1.7 .5z" fill-rule="evenodd"/>
<path d="M333.3 65.3l1.7 .5-1.7 .5z" fill-rule="evenodd"/>
<path d="M69.8 99.1h.9l-.4 1.7z" fill-rule="evenodd"/>
<path d="M69.8 99.1h.9l-.4 1.7z" fill-rule="evenodd"/>
<path d="M70.3 80.5l.4 1.7h-.9z" fill-rule="evenodd"/>
<path d="M182 80.5l.5 1.7h-1z" fill-rule="evenodd"/>
<path d="M242.3 99.1h.9l-.5 1.7z" fill-rule="evenodd"/>
<path d="M242.3 99.1h.9l-.5 1.7z" fill-rule="evenodd"/>
<path d="M242.7 80.5l.5 1.7h-.9z" fill-rule="evenodd"/>
<path d="M354.5 80.5l.5 1.7h-1z" fill-rule="evenodd"/>
<path d="M70.3 101.8l.4 1.7h-.9z" fill-rule="evenodd"/>
<path d="M70.3 101.8l.4 1.7h-.9z" fill-rule="evenodd"/>
<path d="M242.7 101.8l.5 1.7h-.9z" fill-rule="evenodd"/>
<path d="M242.7 101.8l.5 1.7h-.9z" fill-rule="evenodd"/>
<path d="M69.8 170.1h.9l-.4 1.7z" fill-rule="evenodd"/>
<path d="M70.3 171.8l.4 1.7h-.9z" fill-rule="evenodd"/>
<path d="M242.3 170.1h.9l-.5 1.7z" fill-rule="evenodd"/>
<path d="M242.7 171.8l.5 1.7h-.9z" fill-rule="evenodd"/>
<path d="M69.8 183.8h.9l-.4 1.7z" fill-rule="evenodd"/>
<path d="M181.5 183.8h1l-.5 1.7z" fill-rule="evenodd"/>
<path d="M242.3 183.8h.9l-.5 1.7z" fill-rule="evenodd"/>
<path d="M354 183.8h1l-.5 1.7z" fill-rule="evenodd"/>
<path d="M85 205.3l1.7-.5v1z" fill-rule="evenodd"/>
<path d="M104 204.8l1.7 .5-1.7 .5z" fill-rule="evenodd"/>
<path d="M104 209.5l1.7 .5-1.7 .5z" fill-rule="evenodd"/>
<path d="M106.8 214.8l1.6-.5v1z" fill-rule="evenodd"/>
<path d="M106.8 210l1.6-.5v1z" fill-rule="evenodd"/>
<path d="M111.1 214.3l1.7 .5-1.7 .5z" fill-rule="evenodd"/>
<path d="M112.8 214.8l1.6-.5v1z" fill-rule="evenodd"/>
<path d="M153.6 214.3l1.6 .5-1.6 .5z" fill-rule="evenodd"/>
<path d="M155.2 214.8l1.8-.5v1z" fill-rule="evenodd"/>
<path d="M159.6 214.3l1.6 .5-1.6 .5z" fill-rule="evenodd"/>
<path d="M159.6 209.5l1.6 .5-1.6 .5z" fill-rule="evenodd"/>
<path d="M160.5 204.8l1.8 .5-1.8 .5z" fill-rule="evenodd"/>
<path d="M162.3 210l1.6-.5v1z" fill-rule="evenodd"/>
<path d="M162.5 205.3l1.7-.5v1z" fill-rule="evenodd"/>
<path d="M254.1 209.5l1.6 .5-1.6 .5z" fill-rule="evenodd"/>
<path d="M255 204.8l1.8 .5-1.8 .5z" fill-rule="evenodd"/>
<path d="M256.8 210l1.6-.5v1z" fill-rule="evenodd"/>
<path d="M256.8 210l1.6-.5v1z" fill-rule="evenodd"/>
<path d="M257.5 205.3l1.7-.5v1z" fill-rule="evenodd"/>
<path d="M277.5 209.5l1.8 .5-1.8 .5z" fill-rule="evenodd"/>
<path d="M279.3 214.8l1.6-.5v1z" fill-rule="evenodd"/>
<path d="M283.5 214.3l1.8 .5-1.8 .5z" fill-rule="evenodd"/>
<path d="M285.3 214.8l1.6-.5v1z" fill-rule="evenodd"/>
<path d="M326.1 214.3l1.7 .5-1.7 .5z" fill-rule="evenodd"/>
<path d="M327.8 214.8l1.6-.5v1z" fill-rule="evenodd"/>
<path d="M332.1 214.3l1.6 .5-1.6 .5z" fill-rule="evenodd"/>
<path d="M332.1 209.5l1.6 .5-1.6 .5z" fill-rule="evenodd"/>
<path d="M333 204.8l1.8 .5-1.8 .5z" fill-rule="evenodd"/>
<path d="M334.8 210l1.7-.5v1z" fill-rule="evenodd"/>
<path d="M335 205.3l1.7-.5v1z" fill-rule="evenodd"/>
</g>
<text font-size="10" x="124.8" y="20.8">Different Landing Plan Views</text>
<text font-size="7.6" x="254.1" y="20.8">SCALE 1: 20</text>
<g font-size="4.3">
<text x="263.3" y="190.9">Floor</text>
<text x="258.8" y="196.1">Controller</text>
</g>
<g font-size="4.2">
<text x="33.9" y="9.6">6</text>
<text x="103.9" y="9.6">5</text>
<text x="173.9" y="9.6">4</text>
<text x="243.9" y="9.6">3</text>
<text x="313.9" y="9.6">2</text>
<text x="383.9" y="9.6">1</text>
<text x="6.7" y="38.7">D</text>
<text x="410.5" y="38.7">D</text>
<text x="6.8" y="112.9">C</text>
<text x="410.7" y="112.9">C</text>
<text x="6.8" y="187.2">B</text>
<text x="410.7" y="187.2">B</text>
<text x="165.1" y="198.6">LOP</text>
<text x="337.6" y="198.6">LOP</text>
<text x="6.8" y="261.4">A</text>
<text x="410.6" y="261.4">A</text>
<text x="33.9" y="290.5">6</text>
<text x="103.9" y="290.5">5</text>
<text x="173.9" y="290.5">4</text>
<text x="243.9" y="290.5">3</text>
<text x="313.9" y="290.5">2</text>
<text x="383.9" y="290.5">1</text>
</g>
<g font-size="4.1">
<text x="109.9" y="220.9">Level(s): 1, 2, 3</text>
<text x="287.2" y="220.9">Level(s): 4</text>
<text x="371.7" y="276">Q3347214</text>
</g>
<g font-size="3.7">
<text x="155.3" y="141.8" transform="rotate(90 155.3 141.8)">COP</text>
<text x="327.8" y="141.8" transform="rotate(90 327.8 141.8)">COP</text>
</g>
<g font-size="3.4">
<text x="92.6" y="65.5">415</text>
<text x="104.4" y="65.5">20</text>
<text x="108.8" y="60.8">Shaft Width = 1550</text>
<text x="112.3" y="65.5">Clear Cabin Width = 970</text>
<text x="153.9" y="65.5">20125</text>
<text x="265.1" y="65.5">415</text>
<text x="276.9" y="65.5">20</text>
<text x="281.3" y="60.8">Shaft Width = 1550</text>
<text x="284.8" y="65.5">Clear Cabin Width = 970</text>
<text x="326.4" y="65.5">20125</text>
<text x="70" y="93.5" transform="rotate(-90 70 93.5)">405</text>
<text x="242.5" y="93.5" transform="rotate(-90 242.5 93.5)">405</text>
<text x="70" y="103.2" transform="rotate(-90 70 103.2)">20</text>
<text x="242.5" y="103.2" transform="rotate(-90 242.5 103.2)">20</text>
<text x="181.1" y="148.2" transform="rotate(-90 181.1 148.2)">Shaft Depth = 2100</text>
<text x="353.6" y="148.2" transform="rotate(-90 353.6 148.2)">Shaft Depth = 2100</text>
<text x="69.4" y="156.6" transform="rotate(-90 69.4 156.6)">Clear Cabin Depth = 1400</text>
<text x="241.9" y="156.6" transform="rotate(-90 241.9 156.6)">Clear Cabin Depth = 1400</text>
<text x="70" y="181.5" transform="rotate(-90 70 181.5)">275</text>
<text x="242.5" y="181.5" transform="rotate(-90 242.5 181.5)">275</text>
<text x="123.3" y="196.7">Main Entrance</text>
<text x="295.8" y="196.7">Main Entrance</text>
<text x="92.6" y="205">415</text>
<text x="104.4" y="209.8">20</text>
<text x="159.9" y="209.8">20</text>
<text x="161.4" y="205">5</text>
<text x="254.4" y="209.8">20</text>
<text x="255.2" y="205">15</text>
<text x="265.2" y="209.8">450</text>
<text x="332.4" y="209.8">20</text>
<text x="333.9" y="205">5</text>
<text x="106.9" y="214.5">120</text>
<text x="131.2" y="214.5">850</text>
<text x="155.4" y="214.5">120</text>
<text x="279.4" y="214.5">120</text>
<text x="303.7" y="214.5">850</text>
<text x="327.9" y="214.5">120</text>
<text x="122.2" y="283">THIS IS A QUOTATION DRAWING. SUBJECT TO CHANGE</text>
</g>
<g font-size="3.3">
<text x="15" y="267.5">Each of the above landings, depicts what someone would see while looking from the level of the first appearance of that landing.</text>
<text x="15" y="271.4">In each landing, only the dimensioned doors are active. (See front elevation page(s))</text>
</g>
<g font-size="2.7">
<text x="310.1" y="267.9">DERECHO SAN MARCOS</text>
<text x="356.3" y="267.7">ASCENSORES &amp; SERVICIOS PERU SAC</text>
<text x="295.2" y="271.2">Lift Type : MAISON TRACTION PLUS SP</text>
<text x="295.3" y="279.3">Rated Load : 400 Kg</text>
<text x="295.1" y="286.8">Levels : 4</text>
<text x="337.2" y="286.7">Passengers : 5</text>
<text x="368.5" y="286.5">2020 / 9 / 10</text>
</g>
<g font-size="2.1">
<text x="295.1" y="258.2">Project</text>
<text x="355" y="258.3">Customer :</text>
<text x="355.2" y="270.7">Job Number</text>
<text x="357" y="279.8">Rev.</text>
<text x="366.2" y="279.7">Drawing Creation Date</text>
<text x="393.5" y="279.6">Lang.</text>
<text x="403.7" y="279.5">Page</text>
<text x="392.7" y="286.1">en_US</text>
<text x="402.8" y="286.1">3 /15</text>
</g>
</svg>
